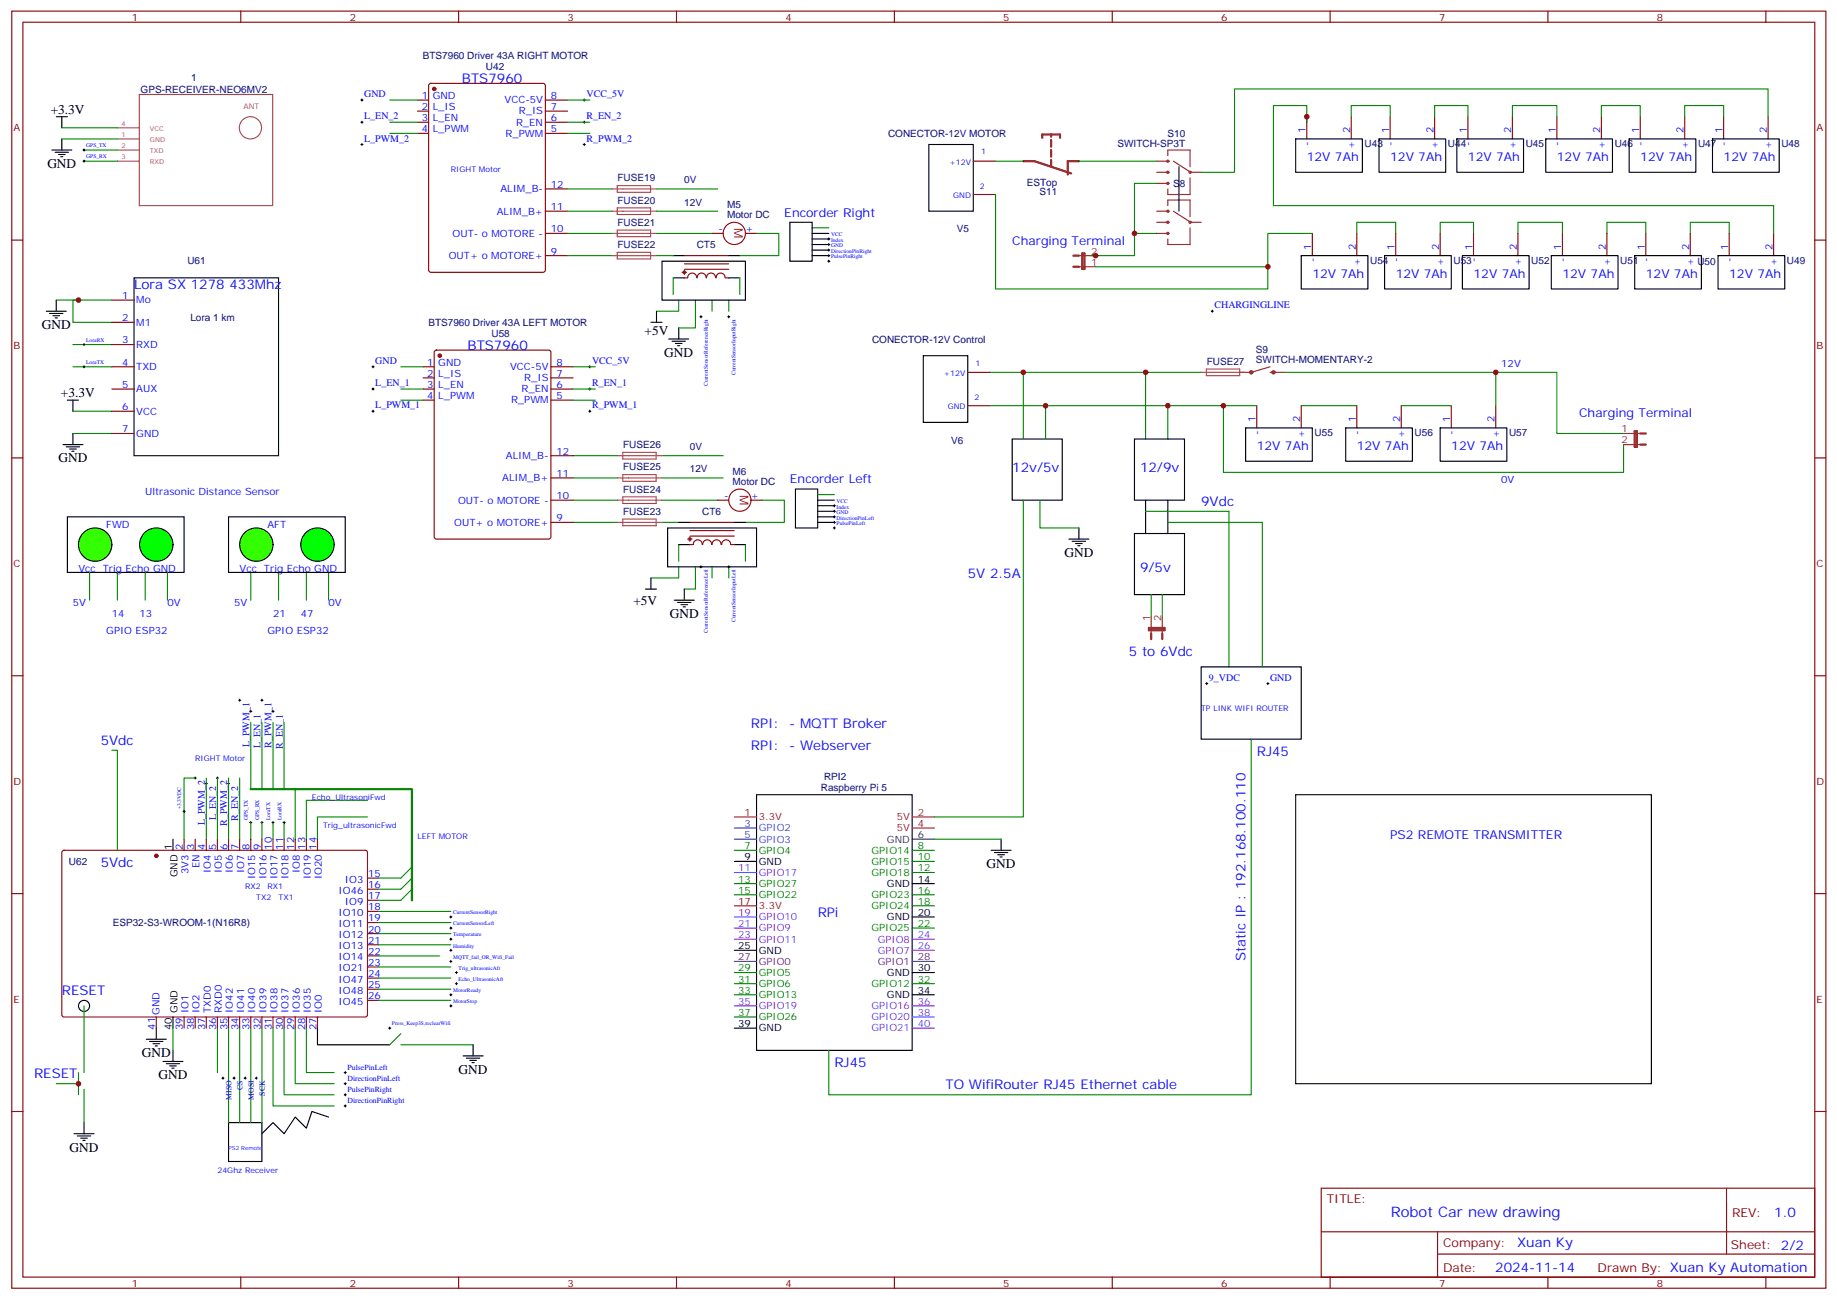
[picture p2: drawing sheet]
<svg xmlns="http://www.w3.org/2000/svg" width="583mm" height="413mm" viewBox="0 0 583 413" stroke-linecap="round" stroke-linejoin="round" font-family="sans-serif">
<g fill="none" stroke="#870000" stroke-width=".35">
<path d="M3.7 3.5h575.8v405.4h-575.8zM7.3 7.1h568.6v398.2h-568.6zM76.4 3.5v3.6M145.6 3.5v3.6M214.7 3.5v3.6M283.8 3.5v3.6M353 3.5v3.6M422.1 3.5v3.6M491.3 3.5v3.6M560.4 3.5v3.6M132.5 31.8h3.5M132.5 35.3h3.5"/>
<path d="M132.5 38.8h3.5M136.3 26.7l.4-.2h35.7l.6 .4 .1 58.8-.5 .7h-35.9l-.6-.4-.1-58.8zM173.1 31.8h7M173.1 35.3h7M173.1 38.8h7M414.7 37v7.1M428.8 37v7.1M441.2 37v7.1M455.3 37v7.1M465.9 37v7.1M480 37v7.1M494.1 37v7.1"/>
<path d="M508.2 37v7.1M520.6 37v7.1M534.7 37v7.1M547 37v7.1M561.1 37v7.1M132.5 42.3h3.5M173.1 42.3h7M173.1 60h7M308.9 51.2h7M3.7 76.2h3.6M173.1 74.1h7M173.1 67h7"/>
<path d="M226 74.1h3.5M236.6 74.1h3.5M308.9 61.7h7M416.5 74.1v7M430.6 74.1v7M442.9 74.1v7M457.1 74.1v7M467.6 74.1v7M481.8 74.1v7M495.9 74.1v7M510 74.1v7M522.3 74.1v7"/>
<path d="M536.4 74.1v7M548.8 74.1v7M562.9 74.1v7M575.9 76.2h3.6M173.1 81.1h7M217.2 81.1h14.1M217.2 88.2h1M217.2 83.7h14M217.2 85.5h14.1M218.3 88.2a1.41 1.41 0 0 1 1.4-1.5 1.41 1.41 0 0 1 1.4 1.5M221.3 88.2a1.41 1.41 0 0 1 1.4-1.5 1.41 1.41 0 0 1 1.4 1.5M224.2 88.2a1.41 1.41 0 0 1 1.5-1.5 1.41 1.41 0 0 1 1.4 1.5"/>
<path d="M227.3 88.2a1.41 1.41 0 0 1 1.4-1.5 1.41 1.41 0 0 1 1.4 1.5M230.2 88.2h1.1M134.3 116.4h3.5M134.3 119.9h3.5M138 111.3l.5-.2h35.6l.7 .5v58.8l-.4 .6-35.9 .1-.6-.5-.1-58.8zM174.8 116.4h7.1M174.8 119.9h7.1M307.1 118.2h7.1M134.3 123.5h3.5M134.3 127h3.5M174.8 123.5h7.1M174.8 127h7.1"/>
<path d="M307.1 128.8h7.1M398.9 128.8v7M413 128.8v7M430.6 128.8v7M444.7 128.8v7M460.6 128.8v7M474.7 128.8v7M3.7 145.3h3.6M174.8 158.8h7.1M174.8 151.7h7.1M174.8 144.6h7.1M227.8 158.8h3.5"/>
<path d="M238.3 158.8h3.6M575.9 145.3h3.6M174.8 165.8h7.1M218.9 165.8h14.1M218.9 172.9h1.1M219 168.4h14M219 170.1h14M220 172.8a1.41 1.41 0 0 1 1.4-1.5 1.41 1.41 0 0 1 1.4 1.5M223 172.8a1.41 1.41 0 0 1 1.4-1.5 1.41 1.41 0 0 1 1.4 1.5M226 172.8a1.41 1.41 0 0 1 1.4-1.5 1.41 1.41 0 0 1 1.4 1.5M229.1 172.8a1.41 1.41 0 0 1 1.4-1.5 1.41 1.41 0 0 1 1.4 1.5M232 172.9h1"/>
<path d="M3.7 214.5h3.6M575.9 214.5h3.6M3.7 283.6h3.6M575.9 283.6h3.6M3.7 352.8h3.6M575.9 352.8h3.6M419.3 377.1h156.6v28.2h-156.6zM547.9 377.1v20.9M419.3 391h156.5M456.2 398h119.6M456.2 391v14.1M76.4 405.3v3.6"/>
<path d="M145.6 405.3v3.6M214.7 405.3v3.6M283.8 405.3v3.6M353 405.3v3.6M422.1 405.3v3.6M491.3 405.3v3.6M560.4 405.3v3.6"/>
</g>
<g fill="none" stroke="#008700" stroke-width=".35">
<path d="M123.7 31.8h8.8M123.7 38.8h8.8M180.1 31.8h7.1M180.1 38.8h7.1M414.7 38.8v-5.3h-10.6v31.8h158.8v8.8M428.8 37v-3.5h12.4v3.5M455.3 37v-3.5h10.6v3.5M480 37v-3.5h14.1v3.5M508.2 37v-3.5h12.4v3.5M534.7 37v-3.5h12.3v3.5M123.7 42.3h8.8M180.1 60h14.1"/>
<path d="M180.1 42.3h7.1M208.4 60h19.4M180.1 74.1h14.1M180.1 67h14.1M208.4 74.1h17.6M208.4 67h19.4M240.1 74.1h7.1v7h-12.4M257.7 72.3h5.3M360 74.1h7.1M430.6 74.1v-3.5h12.3v3.5M457.1 74.1v-3.5h10.5v3.5M481.8 74.1v-3.5h14.1v3.5"/>
<path d="M510 74.1v-3.5h12.3v3.5M536.4 74.1v-3.5h12.4v3.5M180.1 81.1h14.1M208.4 81.1h5.2M213.6 88.2v5.3M215.4 95.2v3.6h-7M220.7 95.2v8.9h-5.3M226 95.2v3.6M231.3 95.2v3.6M234.8 88.2v5.3M127.2 116.4h7.1M181.9 116.4h7"/>
<path d="M407.7 118.2h67v10.6M127.2 123.5h7.1M127.2 127h7.1M181.9 123.5h7M181.9 127h7M314.2 128.8h84.7M413 128.8h17.6M444.7 128.8h15.9M181.9 151.7h14.1M181.9 144.6h14.1M181.9 158.8h14.1M210.1 151.7h19.4"/>
<path d="M210.1 144.6h19.4M210.1 158.8h17.7M241.9 158.8h7v7h-12.3M181.9 165.8h14.1M210.1 165.8h5.3M215.4 179.9v3.5h-8.8M215.4 172.9v5.3M220.7 179.9v7.1h-3.5M226 179.9v3.5M231.3 179.9v3.5M236.6 172.9v5.3M390 162.3v49.4"/>
<path d="M65.5 246.9v19.4M69 246.9v19.4M72.5 246.9v19.4M76.1 246.9v19.4"/>
</g>
<g fill="none" stroke="#000" stroke-width=".35">
<path d="M294.8 45.9h14.1v21.1h-14.1zM374.2 52.9v14.1M411.2 44.1h21.2v10.6h-21.2zM437.7 44.1h21.1v10.6h-21.1zM462.4 44.1h21.1v10.6h-21.1zM490.6 44.1h21.1v10.6h-21.1zM517 44.1h21.2v10.6h-21.2zM543.5 44.1h21.2v10.6h-21.2zM250.7 70.6h7v12.3h-7zM257.7 79.4h5.3M257.7 77.6h5.3M257.7 75.8h5.3"/>
<path d="M257.7 74.1h5.3M210.1 82.9h26.5v12.3h-26.5zM213.6 81.1h3.6M213.6 88.2h3.6M231.3 81.1h3.5M231.3 88.2h3.5M257.7 81.1h5.3M413 81.1h21.1v10.6h-21.1zM439.4 81.1h21.2v10.6h-21.2zM464.1 81.1h21.2v10.6h-21.2zM492.3 81.1h21.2v10.6h-21.2zM518.8 81.1h21.2v10.6h-21.2z"/>
<path d="M545.3 81.1h21.1v10.6h-21.1zM293 112.9h14.1v21.2h-14.1zM395.3 135.8h21.2v10.6h-21.2zM427.1 135.8h21.1v10.6h-21.1zM457.1 135.8h21.1v10.6h-21.1zM211.9 167.6h28.2v12.3h-28.2zM215.4 172.9h3.5M215.4 165.8h3.5M233 172.9h3.6M233 165.8h3.6M72.5 356.3h10.6v12.4h-10.6zM104.3 354.5l-5.3-1.7-1.8 5.3-3.5-3.6-3.5 5.3-3.6-3.5-3.5 3.5"/>
</g>
<g fill="none" stroke="#8c2424" stroke-width=".35">
<path d="M367.1 51.2h3.5M367.1 54.7h3.5M367.1 58.2h3.5M370.6 49.4v-1.8h7.1v5.3M372.4 51.2l4.9 3.1M377.7 56.4v5.3h-7.1v-1.7M377.7 54.7h3.5M367.1 67h3.5M367.1 70.6h3.5M367.1 74.1h3.5M370.6 65.3v-1.8h7.1v5.3M372.4 67l4.9 3.2"/>
<path d="M377.7 72.3v5.3h-7.1v-1.8M377.7 70.6h3.5M403.1 116.4l-6 1.8h-3.5M403.1 118.2h4.6"/>
<circle cx="370.6" cy="58.2" r=".35"/>
<circle cx="370.6" cy="54.7" r=".35"/>
<circle cx="370.6" cy="51.2" r=".35"/>
<circle cx="377.7" cy="54.7" r=".35"/>
<circle cx="370.6" cy="67" r=".35"/>
<circle cx="370.6" cy="74.1" r=".35"/>
<circle cx="370.6" cy="70.6" r=".35"/>
<circle cx="377.7" cy="70.6" r=".35"/>
</g>
<g fill="none" stroke="#000" stroke-width=".32">
<path d="M114.5 38.8h.7M114.5 31.8h.7M114.9 31.4v.7M114.9 38.5v.7M185.1 38.8h.7M185.1 31.8h.7M185.4 31.4v.7M185.4 38.5v.7M114.5 45.9h.7M114.9 45.5v.7M185.1 45.9h.7M185.4 45.5v.7"/>
<path d="M384.4 98.8h.7M384.7 98.4v.7M118 116.4h.7M118.4 116.1v.7M186.8 116.4h.7M187.2 116.1v.7M118 130.5h.7M118 123.5h.7M118.4 123.1v.7M118.4 130.2v.7M186.8 130.5h.7M186.8 123.5h.7"/>
<path d="M187.2 123.1v.7M187.2 130.2v.7M382.6 217h.7M383 216.6v.7M402 217h.7M402.4 216.6v.7M75.7 222.2h.7M76.1 221.9v.7M79.2 225.8h.7M79.6 225.4v.7M82.8 222.2h.7M83.1 221.9v.7"/>
<path d="M86.3 225.8h.7M86.6 225.4v.7M61.6 246.9h.7M61.9 246.6v.7M65.1 248.7h.7M65.5 248.4v.7M68.7 246.9h.7M69 246.6v.7M72.2 248.7h.7M72.5 248.4v.7"/>
</g>
<g fill="none" stroke="#a10000" stroke-width=".35">
<circle cx="233" cy="74.1" r="3.5"/>
<circle cx="234.8" cy="158.7" r="3.5"/>
</g>
<g fill="#870000" stroke="#870000" stroke-width=".35">
<circle cx="137.8" cy="28.2" r=".53"/>
<circle cx="139.6" cy="112.9" r=".53"/>
</g>
<g fill="none" stroke="#a64a4a" stroke-width=".35">
<path d="M194.2 60h10.5M195.9 58.9h10.6v2.1h-10.6zM204.9 60h3.5M194.2 67h10.5M194.2 74.1h10.5M195.9 66h10.6v2.1h-10.6zM195.9 73h10.6v2.1h-10.6zM204.9 67h3.5M204.9 74.1h3.5M194.2 81.1h10.5M195.9 80.1h10.6v2.1h-10.6zM204.9 81.1h3.5"/>
<path d="M196 158.8h10.5M196 151.7h10.5M196 144.6h10.5M197.7 143.6h10.5v2.1h-10.5zM197.7 150.6h10.5v2.2h-10.5zM197.7 157.7h10.5v2.1h-10.5zM206.6 158.8h3.5M206.6 151.7h3.5M206.6 144.6h3.5M196 165.8h10.5M197.7 164.7h10.5v2.2h-10.5zM206.6 165.8h3.5"/>
</g>
<path d="M216.5 86.4h1.4M216.8 86.1l.7 .7M217.2 85.7v1.4M217.5 86.1l-.7 .7M218.2 171.1h1.4M218.6 170.7l.7 .8M218.9 170.4v1.4M219.3 170.7l-.7 .8" fill="none" stroke="#600" stroke-width=".35"/>
<g fill="none" stroke="#8c2424" stroke-width=".71">
<path d="M324.8 51.2h3.5l11.6 3.8M330.8 43.7v-1h5.6v1M333.6 42.7v.7M333.6 44.5v2.1M333.6 47.6v2.1M333.6 50.8v2.1M342.4 51.2h-3.5v4.2"/>
<circle cx="397.1" cy="118.2" r=".35"/>
<circle cx="404.1" cy="118.2" r=".35"/>
</g>
<g fill="#8c2424">
<circle cx="342.4" cy="51.2" r=".18"/>
<circle cx="324.8" cy="51.2" r=".18"/>
</g>
<path d="M342.4 84.7h5.3M342.4 81.1h5.3M365.3 195.8v5.3M368.9 195.8v5.3" fill="none" stroke="#8c2424" stroke-width=".35"/>
<path d="M340.6 84.7h1.8M340.6 81.1h1.8M343.5 80.4h.7v5h-.7zM364.6 199.3h5v.7h-5zM365.3 201.1v1.7M368.9 201.1v1.7" fill="none" stroke="#8c2424" stroke-width=".71"/>
<g fill="none" stroke="#008700" stroke-width=".35">
<path d="M561.1 37v-8.8h-169.3v26.5h-10.6M19.6 44.1h17.7M19.6 40.6h17.7M26.7 51.2h10.6M26.7 47.6h10.6M315.9 51.2h8.9M342.4 51.2h24.7M367.1 58.2h-7.1v22.9h-14.1M315.9 61.7v30h86.5v-7M416.5 74.1h-14.1v10.6h-54.7M17.9 95.2h17.6M24.9 95.2h-1.8v7.1h12.4"/>
<path d="M23.1 116.4h12.4M23.1 109.4h12.4M314.2 118.2h67M324.8 118.2v21.1M363.6 118.2v21.1M23.1 137.6h12.4M23.1 130.5h12.4M331.8 128.8v10.5M370.6 128.8v10.5M259.5 157h5.3M324.8 158.8v100.5h-28.3M330.1 158.8v8.8h12.3"/>
<path d="M363.6 162.3h26.4M370.6 165.8h30v45.9M365.3 188.7v7.1M368.9 188.7v7.1M35.5 238.1h1.8v31.8M79.6 229.3v21.2M83.1 229.3v21.2M86.6 229.3v21.2M90.2 229.3v21.2M397.1 234.6v112.9h-134.1v-14.1M61.9 246.9h-3.5v19.4M93.7 250.5v15.8"/>
<path d="M116.6 254h-19.4v12.3M116.6 259.3h-15.8v7M79.6 261.1v5.2M83.1 261.1v5.2M86.6 261.1v5.2M90.2 261.1v5.2M130.7 275.2l-3.5 3.5h-7M130.7 278.7l-3.5 3.5h-7M296.5 266.3h21.2M120.2 289.3h22.9M120.2 292.8h22.9M120.2 299.9h22.9"/>
<path d="M120.2 296.3h22.9M130.7 282.2l-3.5 3.5h-7M26.7 319.3v21.1M120.2 306.9h22.9M120.2 310.4h22.9M120.2 314h22.9M120.2 317.5h22.9M120.2 303.4h19.4M54.9 326.3v7.1M69 326.3v14.1M72.5 326.3v30M76.1 326.3v30"/>
<path d="M79.6 326.3v30M83.1 326.3v30M86.6 326.3v24.7h19.4M90.2 326.3v21.2h15.8M93.7 326.3v17.7h12.3M97.2 326.3v14.1h8.8M127.2 328.1l-3.5 3.5M127.2 331.6h22.9M17.9 344h7M24.9 340.4v7.1M26.7 345.7v10.6"/>
</g>
<path d="M44.2 30h42.3v35.3h-42.3zM37.3 51.2h6.9M37.3 47.6h6.9M37.3 44.1h6.9M37.3 40.6h6.9M83 40.6a3.5 3.5 0 0 0-5-3.2 3.5 3.5 0 0 0-.7 5.9 3.5 3.5 0 0 0 5.6-1.9l.1-.7M381.2 118.2h10.5M382.9 117.1h10.5v2.1h-10.5zM391.9 118.2h3.4" fill="none" stroke="#a64a4a" stroke-width=".35"/>
<g fill="none" stroke="#000" stroke-width=".35">
<path d="M17.9 37h3.5M19.6 37v3.6M16.4 47.6h6.4M17.5 48.3h4.2M18.6 49h2.1M19.3 49.7h.7M19.6 44.1v3.5M14.7 98.8h6.3M15.7 99.5h4.3M17.9 95.2v3.6M42.5 88.2h45.9v56.4h-45.9zM208.4 98.8v3.5"/>
<path d="M16.8 100.2h2.1M17.5 100.9h.7M206.6 102.3h3.5M212.2 107.6h6.4M213.3 108.3h4.2M214.3 109h2.2M215.1 109.7h.7M215.4 104.1v3.5M21.4 127h3.5M23.1 127v3.5M23.1 137.6v3.5M321.2 139.3h15.9v19.5h-15.9z"/>
<path d="M360 139.3h15.9v19.5h-15.9zM20 141.1h6.3M21 141.8h4.3M22.1 142.5h2.1M22.8 143.2h.7M252.4 155.2h7.1v12.4h-7.1zM259.5 158.8h5.3M363.6 158.8v10.5M370.6 158.8v10.5M21.4 164h37v17.7h-37zM259.5 160.5h5.3M259.5 162.3h5.3"/>
<path d="M259.5 164h5.3M259.5 165.8h5.3M339.2 171.1h6.4M340.3 171.8h4.2M341.3 172.5h2.2M342.1 173.2h.7M342.4 167.6v3.5M360 169.3h15.9v19.4h-15.9zM204.8 187h3.6M206.6 183.4v3.6M214 190.5h6.3M215.1 191.2h4.2"/>
<path d="M216.1 191.9h2.1M216.8 192.6h.7M217.2 187v3.5M381.2 211.7h31.8v22.9h-31.8zM240.1 252.2h49.4v81.2h-49.4zM411.2 252.2h112.9v91.8h-112.9zM54.9 266.3v3.6M233 273.4h7.1M314.5 269.9h6.4M315.6 270.6h4.2M316.7 271.3h2.1M317.4 272h.7"/>
<path d="M317.7 266.3v3.6M289.5 280.5h7M289.5 291h7M233 301.6h7.1M289.5 308.7h7M289.5 315.7h7M46.4 329.8h6.4M47.5 330.6h4.2M48.5 331.3h2.2M49.2 332h.8M49.6 326.3v3.5M51.7 336.9h6.4"/>
<path d="M52.8 337.6h4.2M53.8 338.3h2.2M54.5 339h.7M54.9 322.8v3.5M54.9 333.4v3.5M100.8 326.3v5.3h22.9M147 335.1h6.3M148 335.8h4.3M149.1 336.5h2.1M149.8 337.3h.7M150.1 331.6v3.5M233 326.3h7.1"/>
<path d="M23.5 359.8h6.3M26.7 356.3v3.5M24.6 360.5h4.2M25.6 361.2h2.1M26.3 361.9h.7"/>
<circle cx="26.7" cy="319.3" r="1.76"/>
</g>
<path d="M233 259.3h7.1M289.5 259.3h7M289.5 262.8h7M233 287.5h7.1" fill="none" stroke="#f00" stroke-width=".35"/>
<path d="M233 262.8h7.1M233 266.3h7.1" fill="none" stroke="#06c" stroke-width=".35"/>
<path d="M289.5 266.3h7" fill="none" stroke="#333" stroke-width=".35"/>
<g fill="none" stroke="#060" stroke-width=".35">
<path d="M233 269.9h7.1M289.5 269.9h7M289.5 273.4h7M289.5 276.9h7M233 280.5h7.1M233 284h7.1M289.5 284h7M289.5 287.5h7M289.5 294.6h7M233 308.7h7.1M233 312.2h7.1M233 315.7h7.1"/>
<path d="M289.5 312.2h7M233 322.8h7.1"/>
</g>
<path d="M233 276.9h7.1M233 291h7.1M233 294.6h7.1M233 298.1h7.1M289.5 298.1h7M233 319.3h7.1M289.5 301.6h7M289.5 319.3h7M289.5 322.8h7M289.5 326.3h7" fill="none" stroke="#90f" stroke-width=".35"/>
<path d="M233 305.2h7.1M289.5 305.2h7" fill="none" stroke="#609" stroke-width=".35"/>
<g fill="none" stroke="#870000" stroke-width=".35">
<path d="M35.5 95.2h7M35.5 102.3h7M35.5 109.4h7M35.5 116.4h7M35.5 123.5h7M35.5 130.5h7M35.5 137.6h7M19.8 270.1l.5-.2h95.9l.4 .7v51.8l-.7 .4-95.9-.1-.4-.6v-51.5zM58.4 266.3v3.6M61.9 266.3v3.6M65.5 266.3v3.6M69 266.3v3.6"/>
<path d="M72.5 266.3v3.6M76.1 266.3v3.6M79.6 266.3v3.6M83.1 266.3v3.6M86.6 266.3v3.6M90.2 266.3v3.6M93.7 266.3v3.6M97.2 266.3v3.6M100.8 266.3v3.6M116.6 278.7h3.6M116.6 282.2h3.6M116.6 285.7h3.6"/>
<path d="M116.6 289.3h3.6M116.6 292.8h3.6M116.6 296.3h3.6M116.6 299.9h3.6M116.6 303.4h3.6M116.6 306.9h3.6M116.6 310.4h3.6M116.6 314h3.6M116.6 317.5h3.6M49.6 322.8v3.5M58.4 322.8v3.5M61.9 322.8v3.5"/>
<path d="M65.5 322.8v3.5M69 322.8v3.5M72.5 322.8v3.5M76.1 322.8v3.5M79.6 322.8v3.5M83.1 322.8v3.5M86.6 322.8v3.5M90.2 322.8v3.5M93.7 322.8v3.5M97.2 322.8v3.5M100.8 322.8v3.5"/>
</g>
<circle cx="49.6" cy="271.6" r=".53" fill="#870000" stroke="#870000" stroke-width=".35"/>
<path d="M79.6 250.5h51.1v35.2" fill="none" stroke="#008700" stroke-width=".71"/>
<g fill="none" stroke="#000" stroke-width=".32">
<path d="M26.3 47.6h.7M26.3 51.2h.7M26.7 47.3v.7M26.7 50.8v.7M262.7 79.4h.7M262.7 77.6h.7M262.7 75.8h.7M263 75.5v.7M263 77.3v.7M263 79v.7M262.7 82.9h.7M262.7 81.1h.7"/>
<path d="M263 80.8v.7M263 82.6v.7M26.3 116.4h.7M26.3 109.4h.7M26.7 109v.7M26.7 116.1v.7M222.1 100.5h.7M222.5 100.2v.7M230.9 100.5h.7M231.3 100.2v.7M222.1 179.9h.7M222.5 179.6v.7"/>
<path d="M230.9 179.9h.7M231.3 179.6v.7M264.4 160.5h.7M264.4 162.3h.7M264.4 164h.7M264.4 165.8h.7M264.4 167.6h.7M264.8 160.2v.7M264.8 161.9v.7M264.8 163.7v.7M264.8 165.5v.7M264.8 167.2v.7"/>
<path d="M58.1 257.5h.7M58.4 257.2v.7M79.2 261.1h.7M79.6 260.7v.7M82.8 261.1h.7M83.1 260.7v.7M86.3 261.1h.7M86.6 260.7v.7M89.8 261.1h.7M90.2 260.7v.7M142.7 294.6h.7M142.7 291h.7"/>
<path d="M142.7 298.1h.7M143.1 290.7v.7M143.1 294.2v.7M143.1 297.7v.7M142.7 315.7h.7M142.7 319.3h.7M142.7 305.2h.7M142.7 301.6h.7M143.1 301.3v.7M143.1 304.8v.7M143.1 315.4v.7M143.1 318.9v.7"/>
<path d="M144.5 312.2h.7M144.5 308.7h.7M144.9 308.3v.7M144.9 311.9v.7M123.3 326.3h.7M123.7 326v.7M70.4 342.2h.7M70.8 341.8v.7M73.9 342.2h.7M74.3 341.8v.7M77.5 342.2h.7M77.8 341.8v.7"/>
<path d="M81 342.2h.7M81.4 341.8v.7M109.2 347.5h.7M109.2 344h.7M109.2 340.4h.7M109.2 351h.7M109.6 340.1v.7M109.6 343.6v.7M109.6 347.1v.7M109.6 350.7v.7"/>
</g>
<circle cx="30.2" cy="172.9" r="5.3" fill="#3f0" stroke="#000" stroke-width=".35"/>
<circle cx="49.6" cy="172.9" r="5.3" fill="#0f0" stroke="#000" stroke-width=".35"/>
<path d="M28.4 181.7v8.8M37.3 181.7v8.8M46.1 181.7v8.8M53.1 181.7v8.8M79.6 181.7v8.8M88.4 181.7v8.8M97.2 181.7v8.8M104.3 181.7v8.8" fill="none" stroke="#008700" stroke-width=".35"/>
<circle cx="100.8" cy="172.9" r="5.3" fill="#0f0" stroke="#000" stroke-width=".35"/>
<circle cx="81.4" cy="172.9" r="5.3" fill="#3f0" stroke="#000" stroke-width=".35"/>
<path d="M72.5 164h37.1v17.7h-37.1z" fill="none" stroke="#000" stroke-width=".35"/>
<path d="M515.3 137.6h5.3M515.3 141.1h5.3" fill="none" stroke="#8c2424" stroke-width=".35"/>
<path d="M518.8 136.9h.7v4.9h-.7zM520.6 137.6h1.7M520.6 141.1h1.7" fill="none" stroke="#8c2424" stroke-width=".71"/>
<path d="M474.7 118.2h19.4v19.4h21.2M388.3 128.8v21.1h127v-8.8" fill="none" stroke="#008700" stroke-width=".35"/>
<g fill="#c00">
<circle cx="414.7" cy="37" r=".88"/>
<circle cx="363.6" cy="118.2" r=".88"/>
<circle cx="370.6" cy="128.8" r=".88"/>
<circle cx="402.4" cy="84.7" r=".88"/>
<circle cx="360" cy="74.1" r=".88"/>
<circle cx="24.9" cy="95.2" r=".88"/>
<circle cx="347.7" cy="81.1" r=".88"/>
<circle cx="24.9" cy="344" r=".88"/>
<circle cx="324.8" cy="118.2" r=".88"/>
<circle cx="331.8" cy="128.8" r=".88"/>
<circle cx="388.3" cy="128.8" r=".88"/>
<circle cx="474.7" cy="118.2" r=".88"/>
</g>
<text font-size="4.6" fill="#00f" x="441.4" y="386.1">Robot Car new drawing</text>
<g font-size="4.2" fill="#00f">
<text x="146.6" y="26.5">BTS7960</text>
<text x="42.5" y="91.7">Lora SX 1278 433Mhz</text>
<text x="148.4" y="111.1">BTS7960</text>
<text x="321.2" y="149.9">12v/5v</text>
<text x="361.8" y="149.9">12/9v</text>
<text x="381.2" y="160.5">9Vdc</text>
<text x="307.1" y="183.4">5V 2.5A</text>
<text x="361.8" y="181.7">9/5v</text>
<text x="358.3" y="208.1">5 to 6Vdc</text>
<text x="238.3" y="231.1">RPI:</text>
<text x="250.5" y="231.1">- MQTT Broker</text>
<text x="32" y="236.4">5Vdc</text>
<text x="238.3" y="238.1">RPI:</text>
<text x="250.5" y="238.1">- Webserver</text>
<text x="398.9" y="239.9">RJ45</text>
<text x="32" y="275.2">5Vdc</text>
<text x="259.5" y="291">RPi</text>
<text x="395.3" y="305.1" transform="rotate(-90 395.3 305.1)">Static IP : 192.168.100.110</text>
<text x="19.6" y="315.7">RESET</text>
<text x="264.8" y="338.7">RJ45</text>
<text x="10.8" y="342.2">RESET</text>
<text x="300.1" y="345.7">TO WifiRouter RJ45 Ethernet cable</text>
<text x="563.1" y="386.4">1.0</text>
<text x="481.5" y="395.9">Xuan Ky</text>
<text x="474.6" y="403.7">2024-11-14</text>
</g>
<g font-size="4.2">
<text x="16.1" y="36.3">+3.3V</text>
<text x="15" y="53.3">GND</text>
<text x="13.3" y="104.4">GND</text>
<text x="204.6" y="106.3">+5V</text>
<text x="210.8" y="113.2">GND</text>
<text x="19.3" y="125.9">+3.3V</text>
<text x="18.6" y="146.8">GND</text>
<text x="337.8" y="176.7">GND</text>
<text x="201" y="191.9">+5V</text>
<text x="212.6" y="196.1">GND</text>
<text x="313.1" y="275.5">GND</text>
<text x="45" y="335.5">GND</text>
<text x="145.6" y="340.8">GND</text>
<text x="50.3" y="342.5">GND</text>
<text x="22.1" y="365.5">GND</text>
</g>
<g font-size="3.9" fill="#00f">
<text x="414.7" y="51.2">12V 7Ah</text>
<text x="441.2" y="51.2">12V 7Ah</text>
<text x="465.9" y="51.2">12V 7Ah</text>
<text x="494.1" y="51.2">12V 7Ah</text>
<text x="520.6" y="51.2">12V 7Ah</text>
<text x="547" y="51.2">12V 7Ah</text>
<text x="248.9" y="68.8">Encorder Right</text>
<text x="321.2" y="77.6">Charging Terminal</text>
<text x="416.5" y="88.2">12V 7Ah</text>
<text x="442.9" y="88.2">12V 7Ah</text>
<text x="467.6" y="88.2">12V 7Ah</text>
<text x="495.9" y="88.2">12V 7Ah</text>
<text x="522.3" y="88.2">12V 7Ah</text>
<text x="548.8" y="88.2">12V 7Ah</text>
<text x="501.2" y="132.3">Charging Terminal</text>
<text x="398.9" y="142.9">12V 7Ah</text>
<text x="430.6" y="142.9">12V 7Ah</text>
<text x="460.6" y="142.9">12V 7Ah</text>
<text x="250.7" y="153.5">Encorder Left</text>
<text x="441.2" y="266.3">PS2 REMOTE TRANSMITTER</text>
</g>
<g font-size="3.9" fill="#a00000">
<text x="233" y="72.3" transform="rotate(90 233 72.3)">M</text>
<text x="234.8" y="157" transform="rotate(90 234.8 157)">M</text>
</g>
<g font-size="3.9" fill="#800">
<text x="421.1" y="381.7">TITLE:</text>
<text x="549.7" y="386.4">REV:</text>
<text x="458" y="395.9">Company:</text>
<text x="549.4" y="396.5">Sheet: 2/2</text>
<text x="458" y="403.6">Date:</text>
<text x="507" y="403.7">Drawn By: Xuan Ky Automation</text>
</g>
<g font-size="3.2" fill="#800">
<text x="41.8" y="6.5">1</text>
<text x="111" y="6.5">2</text>
<text x="180.1" y="6.5">3</text>
<text x="249.3" y="6.5">4</text>
<text x="318.4" y="6.5">5</text>
<text x="387.6" y="6.5">6</text>
<text x="456.7" y="6.5">7</text>
<text x="525.9" y="6.5">8</text>
<text x="4.3" y="41.6">A</text>
<text x="576.5" y="41.6">A</text>
<text x="4.3" y="110.8">B</text>
<text x="576.5" y="110.8">B</text>
<text x="4.3" y="179.9">C</text>
<text x="576.5" y="179.9">C</text>
<text x="4.3" y="249.1">D</text>
<text x="576.5" y="249.1">D</text>
<text x="4.3" y="318.2">E</text>
<text x="576.5" y="318.2">E</text>
<text x="41.8" y="408.3">1</text>
<text x="111" y="408.3">2</text>
<text x="180.1" y="408.3">3</text>
<text x="249.3" y="408.3">4</text>
<text x="318.4" y="408.3">5</text>
<text x="387.6" y="408.3">6</text>
<text x="456.7" y="408.3">7</text>
<text x="525.9" y="408.3">8</text>
</g>
<g font-size="3.2" fill="#000080">
<text x="134.2" y="18.8">BTS7960 Driver 43A RIGHT MOTOR</text>
<text x="154.2" y="22.3">U42</text>
<text x="44.6" y="29.4">GPS-RECEIVER-NEO6MV2</text>
<text x="60.6" y="25.7">1</text>
<text x="281.8" y="43.6">CONECTOR-12V MOTOR</text>
<text x="354.6" y="46.6">SWITCH-SP3T</text>
<text x="370.5" y="43.5">S10</text>
<text x="433.1" y="46.8">U43</text>
<text x="459.5" y="46.8">U44</text>
<text x="484.2" y="46.8">U45</text>
<text x="512.4" y="46.8">U46</text>
<text x="538.9" y="46.8">U47</text>
<text x="565.4" y="46.8">U48</text>
<text x="196" y="57.6">FUSE19</text>
<text x="217.2" y="58.2">0V</text>
<text x="325.9" y="58.9">ESTop</text>
<text x="372.3" y="59.4">S8</text>
<text x="196" y="64.7">FUSE20</text>
<text x="217.2" y="65.3">12V</text>
<text x="329.9" y="62">S11</text>
<text x="196" y="71.7">FUSE21</text>
<text x="230.7" y="69.3">Motor DC</text>
<text x="230.7" y="66.1">M5</text>
<text x="303.7" y="73.8">V5</text>
<text x="59.5" y="83.9">U61</text>
<text x="196" y="78.8">FUSE22</text>
<text x="221.1" y="78.8">CT5</text>
<text x="434.8" y="83.8">U54</text>
<text x="461.3" y="83.8">U53</text>
<text x="486" y="83.8">U52</text>
<text x="514.2" y="83.8">U51</text>
<text x="567.1" y="83.8">U49</text>
<text x="538.7" y="84.1">U50</text>
<text x="60.4" y="101.8">Lora 1 km</text>
<text x="135.9" y="103.5">BTS7960 Driver 43A LEFT MOTOR</text>
<text x="156" y="107">U58</text>
<text x="276.8" y="108.9">CONECTOR-12V Control</text>
<text x="398.6" y="112.2">S9</text>
<text x="383" y="115.8">FUSE27</text>
<text x="398.6" y="115.4">SWITCH-MOMENTARY-2</text>
<text x="197.7" y="142.2">FUSE26</text>
<text x="218.9" y="142.9">0V</text>
<text x="301.9" y="140.8">V6</text>
<text x="417.2" y="138.5">U55</text>
<text x="448.9" y="138.5">U56</text>
<text x="478.9" y="138.5">U57</text>
<text x="197.7" y="149.3">FUSE25</text>
<text x="218.9" y="149.9">12V</text>
<text x="232.5" y="154">Motor DC</text>
<text x="232.5" y="150.7">M6</text>
<text x="197.7" y="156.4">FUSE24</text>
<text x="197.7" y="163.4">FUSE23</text>
<text x="222.9" y="163.4">CT6</text>
<text x="260.5" y="251.2">Raspberry Pi 5</text>
<text x="261.5" y="247.7">RPI2</text>
<text x="21.9" y="274.6">U62</text>
<text x="35.8" y="294">ESP32-S3-WROOM-1(N16R8)</text>
</g>
<g font-size="3.2" fill="#00f">
<text x="115.6" y="30.9">GND</text>
<text x="133.8" y="31.4">1</text>
<text x="133.8" y="34.9">2</text>
<text x="137.3" y="31.4">GND</text>
<text x="137.3" y="34.9">L_IS</text>
<text x="160.1" y="32.8">VCC-5V</text>
<text x="174.8" y="34.9">7</text>
<text x="174.8" y="31.4">8</text>
<text x="186.1" y="30.9">VCC_5V</text>
<text x="115.6" y="37.9">L_EN_2</text>
<text x="133.8" y="38.5">3</text>
<text x="133.8" y="42">4</text>
<text x="137.3" y="38.5">L_EN</text>
<text x="137.3" y="42">L_PWM</text>
<text x="163.8" y="39.9">R_EN</text>
<text x="164.6" y="36.3">R_IS</text>
<text x="174.8" y="42">5</text>
<text x="174.8" y="38.5">6</text>
<text x="186.1" y="37.9">R_EN_2</text>
<text x="115.6" y="45">L_PWM_2</text>
<text x="160.4" y="43.4">R_PWM</text>
<text x="186.1" y="45">R_PWM_2</text>
<text x="414.4" y="42.3" transform="rotate(-90 414.4 42.3)">1</text>
<text x="415.8" y="46.2" transform="rotate(-90 415.8 46.2)">-</text>
<text x="428.5" y="42.3" transform="rotate(-90 428.5 42.3)">2</text>
<text x="429.9" y="47.4" transform="rotate(-90 429.9 47.4)">+</text>
<text x="440.8" y="42.3" transform="rotate(-90 440.8 42.3)">1</text>
<text x="442.2" y="46.2" transform="rotate(-90 442.2 46.2)">-</text>
<text x="454.9" y="42.3" transform="rotate(-90 454.9 42.3)">2</text>
<text x="456.4" y="47.4" transform="rotate(-90 456.4 47.4)">+</text>
<text x="465.5" y="42.3" transform="rotate(-90 465.5 42.3)">1</text>
<text x="466.9" y="46.2" transform="rotate(-90 466.9 46.2)">-</text>
<text x="479.6" y="42.3" transform="rotate(-90 479.6 42.3)">2</text>
<text x="481" y="47.4" transform="rotate(-90 481 47.4)">+</text>
<text x="493.7" y="42.3" transform="rotate(-90 493.7 42.3)">1</text>
<text x="495.2" y="46.2" transform="rotate(-90 495.2 46.2)">-</text>
<text x="507.9" y="42.3" transform="rotate(-90 507.9 42.3)">2</text>
<text x="509.3" y="47.4" transform="rotate(-90 509.3 47.4)">+</text>
<text x="520.2" y="42.3" transform="rotate(-90 520.2 42.3)">1</text>
<text x="521.6" y="46.2" transform="rotate(-90 521.6 46.2)">-</text>
<text x="534.3" y="42.3" transform="rotate(-90 534.3 42.3)">2</text>
<text x="535.7" y="47.4" transform="rotate(-90 535.7 47.4)">+</text>
<text x="546.7" y="42.3" transform="rotate(-90 546.7 42.3)">1</text>
<text x="548.1" y="46.2" transform="rotate(-90 548.1 46.2)">-</text>
<text x="560.8" y="42.3" transform="rotate(-90 560.8 42.3)">2</text>
<text x="562.2" y="47.4" transform="rotate(-90 562.2 47.4)">+</text>
<text x="174.8" y="59.6">12</text>
<text x="158.8" y="61">ALIM_B-</text>
<text x="157.6" y="68.1">ALIM_B+</text>
<text x="174.8" y="66.7">11</text>
<text x="143.6" y="75.1">OUT- o MOTORE -</text>
<text x="174.8" y="73.7">10</text>
<text x="228.1" y="73.7">-</text>
<text x="236.6" y="73.7">+</text>
<text x="142.4" y="82.2">OUT+ o MOTORE+</text>
<text x="174.8" y="80.8">9</text>
<text x="416.1" y="79.4" transform="rotate(-90 416.1 79.4)">1</text>
<text x="417.5" y="83.3" transform="rotate(-90 417.5 83.3)">-</text>
<text x="430.2" y="79.4" transform="rotate(-90 430.2 79.4)">2</text>
<text x="442.6" y="79.4" transform="rotate(-90 442.6 79.4)">1</text>
<text x="444" y="83.3" transform="rotate(-90 444 83.3)">-</text>
<text x="456.7" y="79.4" transform="rotate(-90 456.7 79.4)">2</text>
<text x="467.3" y="79.4" transform="rotate(-90 467.3 79.4)">1</text>
<text x="468.7" y="83.3" transform="rotate(-90 468.7 83.3)">-</text>
<text x="481.4" y="79.4" transform="rotate(-90 481.4 79.4)">2</text>
<text x="495.5" y="79.4" transform="rotate(-90 495.5 79.4)">1</text>
<text x="496.9" y="83.3" transform="rotate(-90 496.9 83.3)">-</text>
<text x="509.6" y="79.4" transform="rotate(-90 509.6 79.4)">2</text>
<text x="522" y="79.4" transform="rotate(-90 522 79.4)">1</text>
<text x="523.4" y="83.3" transform="rotate(-90 523.4 83.3)">-</text>
<text x="536.1" y="79.4" transform="rotate(-90 536.1 79.4)">2</text>
<text x="548.4" y="79.4" transform="rotate(-90 548.4 79.4)">1</text>
<text x="549.8" y="83.3" transform="rotate(-90 549.8 83.3)">-</text>
<text x="562.5" y="79.4" transform="rotate(-90 562.5 79.4)">2</text>
<text x="431.7" y="84.4" transform="rotate(-90 431.7 84.4)">+</text>
<text x="458.1" y="84.4" transform="rotate(-90 458.1 84.4)">+</text>
<text x="482.8" y="84.4" transform="rotate(-90 482.8 84.4)">+</text>
<text x="511" y="84.4" transform="rotate(-90 511 84.4)">+</text>
<text x="537.5" y="84.4" transform="rotate(-90 537.5 84.4)">+</text>
<text x="564" y="84.4" transform="rotate(-90 564 84.4)">+</text>
<text x="38.8" y="94.9">1</text>
<text x="38.8" y="102">2</text>
<text x="43.3" y="96.3">Mo</text>
<text x="385.4" y="97.9">CHARGINGLINE</text>
<text x="43.3" y="103.4">M1</text>
<text x="38.8" y="109">3</text>
<text x="43.3" y="110.4">RXD</text>
<text x="38.8" y="116.1">4</text>
<text x="43.3" y="117.5">TXD</text>
<text x="119.1" y="115.5">GND</text>
<text x="135.6" y="116.1">1</text>
<text x="135.6" y="119.6">2</text>
<text x="139.1" y="116.1">GND</text>
<text x="139.1" y="119.6">L_IS</text>
<text x="161.9" y="117.5">VCC-5V</text>
<text x="176.6" y="119.6">7</text>
<text x="176.6" y="116.1">8</text>
<text x="187.9" y="115.5">VCC_5V</text>
<text x="476.5" y="116.4">12V</text>
<text x="38.8" y="123.1">5</text>
<text x="43.3" y="124.5">AUX</text>
<text x="119.1" y="122.6">L_EN_1</text>
<text x="135.6" y="123.1">3</text>
<text x="139.1" y="123.1">L_EN</text>
<text x="165.5" y="124.5">R_EN</text>
<text x="166.4" y="121">R_IS</text>
<text x="176.6" y="123.1">6</text>
<text x="187.9" y="122.6">R_EN_1</text>
<text x="38.8" y="130.2">6</text>
<text x="43.3" y="131.6">VCC</text>
<text x="119.1" y="129.6">L_PWM_1</text>
<text x="135.6" y="126.6">4</text>
<text x="139.1" y="126.6">L_PWM</text>
<text x="162.2" y="128.1">R_PWM</text>
<text x="176.6" y="126.6">5</text>
<text x="187.9" y="129.6">R_PWM_1</text>
<text x="38.8" y="137.2">7</text>
<text x="398.5" y="134.1" transform="rotate(-90 398.5 134.1)">1</text>
<text x="399.9" y="138" transform="rotate(-90 399.9 138)">-</text>
<text x="412.6" y="134.1" transform="rotate(-90 412.6 134.1)">2</text>
<text x="430.2" y="134.1" transform="rotate(-90 430.2 134.1)">1</text>
<text x="431.7" y="138" transform="rotate(-90 431.7 138)">-</text>
<text x="444.4" y="134.1" transform="rotate(-90 444.4 134.1)">2</text>
<text x="460.2" y="134.1" transform="rotate(-90 460.2 134.1)">1</text>
<text x="461.6" y="138" transform="rotate(-90 461.6 138)">-</text>
<text x="474.3" y="134.1" transform="rotate(-90 474.3 134.1)">2</text>
<text x="43.3" y="138.6">GND</text>
<text x="414" y="139.1" transform="rotate(-90 414 139.1)">+</text>
<text x="445.8" y="139.1" transform="rotate(-90 445.8 139.1)">+</text>
<text x="475.8" y="139.1" transform="rotate(-90 475.8 139.1)">+</text>
<text x="160.6" y="145.7">ALIM_B-</text>
<text x="176.6" y="144.3">12</text>
<text x="159.4" y="152.8">ALIM_B+</text>
<text x="176.6" y="151.3">11</text>
<text x="476.5" y="153.5">0V</text>
<text x="46.1" y="157">Ultrasonic Distance Sensor</text>
<text x="145.4" y="159.8">OUT- o MOTORE -</text>
<text x="176.6" y="158.4">10</text>
<text x="229.8" y="158.4">-</text>
<text x="238.3" y="158.4">+</text>
<text x="33.7" y="167.6">FWD</text>
<text x="84.9" y="167.6">AFT</text>
<text x="144.2" y="166.9">OUT+ o MOTORE+</text>
<text x="176.6" y="165.5">9</text>
<text x="24.9" y="181.7">Vcc</text>
<text x="32.6" y="181.7">Trig Echo GND</text>
<text x="76.1" y="181.7">Vcc</text>
<text x="83.8" y="181.7">Trig Echo GND</text>
<text x="23.1" y="192.3">5V</text>
<text x="35.5" y="195.8">14</text>
<text x="44.3" y="195.8">13</text>
<text x="53.1" y="192.3">0V</text>
<text x="74.3" y="192.3">5V</text>
<text x="86.6" y="195.8">21</text>
<text x="95.5" y="195.8">47</text>
<text x="104.3" y="192.3">0V</text>
<text x="33.7" y="201.1">GPIO ESP32</text>
<text x="84.9" y="201.1">GPIO ESP32</text>
<text x="383.7" y="216.1">9_VDC</text>
<text x="403.1" y="216.1">GND</text>
<text x="79.1" y="237.2" transform="rotate(-90 79.1 237.2)">L_PWM_1</text>
<text x="82.7" y="237.4" transform="rotate(-90 82.7 237.4)">L_EN_1</text>
<text x="86.2" y="237.4" transform="rotate(-90 86.2 237.4)">R_PWM_1</text>
<text x="89.7" y="237.6" transform="rotate(-90 89.7 237.6)">R_EN_1</text>
<text x="65" y="261.9" transform="rotate(-90 65 261.9)">L_PWM_2</text>
<text x="68.6" y="260.4" transform="rotate(-90 68.6 260.4)">L_EN_2</text>
<text x="72.1" y="262.1" transform="rotate(-90 72.1 262.1)">R_PWM_2</text>
<text x="75.6" y="260.5" transform="rotate(-90 75.6 260.5)">R_EN_2</text>
<text x="58.1" y="269.7" transform="rotate(-90 58.1 269.7)">2</text>
<text x="61.6" y="269.7" transform="rotate(-90 61.6 269.7)">3</text>
<text x="65.1" y="269.7" transform="rotate(-90 65.1 269.7)">4</text>
<text x="68.7" y="269.7" transform="rotate(-90 68.7 269.7)">5</text>
<text x="72.2" y="269.7" transform="rotate(-90 72.2 269.7)">6</text>
<text x="75.7" y="269.7" transform="rotate(-90 75.7 269.7)">7</text>
<text x="79.2" y="269.7" transform="rotate(-90 79.2 269.7)">8</text>
<text x="82.8" y="269.7" transform="rotate(-90 82.8 269.7)">9</text>
<text x="86.3" y="269.7" transform="rotate(-90 86.3 269.7)">10</text>
<text x="89.8" y="269.7" transform="rotate(-90 89.8 269.7)">11</text>
<text x="93.3" y="269.7" transform="rotate(-90 93.3 269.7)">12</text>
<text x="96.9" y="269.7" transform="rotate(-90 96.9 269.7)">13</text>
<text x="100.4" y="269.7" transform="rotate(-90 100.4 269.7)">14</text>
<text x="63.4" y="275.6" transform="rotate(-90 63.4 275.6)">EN</text>
<text x="59.8" y="277.4" transform="rotate(-90 59.8 277.4)">3V3</text>
<text x="66.9" y="277" transform="rotate(-90 66.9 277)">IO4</text>
<text x="70.4" y="277" transform="rotate(-90 70.4 277)">IO5</text>
<text x="73.9" y="277" transform="rotate(-90 73.9 277)">IO6</text>
<text x="77.5" y="277" transform="rotate(-90 77.5 277)">IO7</text>
<text x="81" y="279" transform="rotate(-90 81 279)">IO15</text>
<text x="84.5" y="279" transform="rotate(-90 84.5 279)">IO16</text>
<text x="88.1" y="279" transform="rotate(-90 88.1 279)">IO17</text>
<text x="91.6" y="279" transform="rotate(-90 91.6 279)">IO18</text>
<text x="95.1" y="277" transform="rotate(-90 95.1 277)">IO8</text>
<text x="98.6" y="279" transform="rotate(-90 98.6 279)">IO19</text>
<text x="102.2" y="279" transform="rotate(-90 102.2 279)">IO20</text>
<text x="109.5" y="280.1">IO3</text>
<text x="116.8" y="278.3">15</text>
<text x="116.8" y="281.9">16</text>
<text x="107.5" y="283.6">IO46</text>
<text x="109.5" y="287.2">IO9</text>
<text x="116.8" y="285.4">17</text>
<text x="107.5" y="290.7">IO10</text>
<text x="116.8" y="288.9">18</text>
<text x="116.8" y="292.5">19</text>
<text x="107.5" y="294.2">IO11</text>
<text x="107.5" y="297.7">IO12</text>
<text x="116.8" y="296">20</text>
<text x="116.8" y="299.5">21</text>
<text x="107.5" y="301.3">IO13</text>
<text x="107.5" y="304.8">IO14</text>
<text x="116.8" y="303">22</text>
<text x="107.5" y="308.3">IO21</text>
<text x="107.5" y="311.9">IO47</text>
<text x="116.8" y="306.6">23</text>
<text x="116.8" y="310.1">24</text>
<text x="107.5" y="315.4">IO48</text>
<text x="116.8" y="313.6">25</text>
<text x="116.8" y="317.1">26</text>
<text x="50.7" y="322.1" transform="rotate(-90 50.7 322.1)">GND</text>
<text x="59.8" y="321.5" transform="rotate(-90 59.8 321.5)">IO1</text>
<text x="63.4" y="321.5" transform="rotate(-90 63.4 321.5)">IO2</text>
<text x="66.9" y="321.5" transform="rotate(-90 66.9 321.5)">TXD0</text>
<text x="70.4" y="321.5" transform="rotate(-90 70.4 321.5)">RXD0</text>
<text x="73.9" y="321.5" transform="rotate(-90 73.9 321.5)">IO42</text>
<text x="77.5" y="321.5" transform="rotate(-90 77.5 321.5)">IO41</text>
<text x="81" y="321.5" transform="rotate(-90 81 321.5)">IO40</text>
<text x="84.5" y="321.5" transform="rotate(-90 84.5 321.5)">IO39</text>
<text x="88.1" y="321.5" transform="rotate(-90 88.1 321.5)">IO38</text>
<text x="91.6" y="321.5" transform="rotate(-90 91.6 321.5)">IO37</text>
<text x="95.1" y="321.5" transform="rotate(-90 95.1 321.5)">IO36</text>
<text x="98.6" y="321.5" transform="rotate(-90 98.6 321.5)">IO35</text>
<text x="102.2" y="321.5" transform="rotate(-90 102.2 321.5)">IO0</text>
<text x="107.5" y="318.9">IO45</text>
<text x="49.2" y="326.8" transform="rotate(-90 49.2 326.8)">41</text>
<text x="58.1" y="327" transform="rotate(-90 58.1 327)">39</text>
<text x="61.6" y="327" transform="rotate(-90 61.6 327)">38</text>
<text x="65.1" y="327" transform="rotate(-90 65.1 327)">37</text>
<text x="68.7" y="327" transform="rotate(-90 68.7 327)">36</text>
<text x="72.2" y="327" transform="rotate(-90 72.2 327)">35</text>
<text x="75.7" y="327" transform="rotate(-90 75.7 327)">34</text>
<text x="79.2" y="327" transform="rotate(-90 79.2 327)">33</text>
<text x="82.8" y="327" transform="rotate(-90 82.8 327)">32</text>
<text x="86.3" y="327" transform="rotate(-90 86.3 327)">31</text>
<text x="89.8" y="327" transform="rotate(-90 89.8 327)">30</text>
<text x="93.3" y="327" transform="rotate(-90 93.3 327)">29</text>
<text x="96.9" y="327" transform="rotate(-90 96.9 327)">28</text>
<text x="100.4" y="327" transform="rotate(-90 100.4 327)">27</text>
</g>
<g font-size="3.2" fill="#8d2323">
<text x="346.3" y="80.8">2</text>
<text x="346.3" y="84.3">1</text>
<text x="514.7" y="137.2">1</text>
<text x="514.7" y="140.8">2</text>
<text x="365" y="197.2" transform="rotate(-90 365 197.2)">1</text>
<text x="368.5" y="197.2" transform="rotate(-90 368.5 197.2)">2</text>
</g>
<g font-size="3.2" fill="#f00">
<text x="236.3" y="258.9">1</text>
<text x="240.8" y="260.3">3.3V</text>
<text x="284.6" y="260.3">5V</text>
<text x="284.6" y="263.9">5V</text>
<text x="291.3" y="258.9">2</text>
<text x="291.3" y="262.5">4</text>
<text x="234.3" y="287.2">17</text>
<text x="240.8" y="288.6">3.3V</text>
</g>
<g font-size="3.2" fill="#06c">
<text x="236.3" y="262.5">3</text>
<text x="240.8" y="263.9">GPIO2</text>
<text x="236.3" y="266">5</text>
<text x="240.8" y="267.4">GPIO3</text>
</g>
<g font-size="3.2">
<text x="54.5" y="269.7" transform="rotate(-90 54.5 269.7)">1</text>
<text x="236.3" y="273">9</text>
<text x="240.8" y="274.5">GND</text>
<text x="56.3" y="278.5" transform="rotate(-90 56.3 278.5)">GND</text>
<text x="281.5" y="281.5">GND</text>
<text x="291.3" y="280.1">14</text>
<text x="281.5" y="292.1">GND</text>
<text x="291.3" y="290.7">20</text>
<text x="234.3" y="301.3">25</text>
<text x="240.8" y="302.7">GND</text>
<text x="281.5" y="309.7">GND</text>
<text x="291.3" y="308.3">30</text>
<text x="281.5" y="316.8">GND</text>
<text x="291.3" y="315.4">34</text>
<text x="56.3" y="321.5" transform="rotate(-90 56.3 321.5)">GND</text>
<text x="54.5" y="327" transform="rotate(-90 54.5 327)">40</text>
<text x="234.3" y="326">39</text>
<text x="240.8" y="327.4">GND</text>
</g>
<g font-size="3.2" fill="#060">
<text x="236.3" y="269.5">7</text>
<text x="291.3" y="269.5">8</text>
<text x="240.8" y="270.9">GPIO4</text>
<text x="276.5" y="270.9">GPIO14</text>
<text x="276.5" y="274.5">GPIO15</text>
<text x="291.3" y="273">10</text>
<text x="234.3" y="280.1">13</text>
<text x="240.8" y="281.5">GPIO27</text>
<text x="276.5" y="278">GPIO18</text>
<text x="291.3" y="276.6">12</text>
<text x="234.3" y="283.6">15</text>
<text x="240.8" y="285">GPIO22</text>
<text x="276.5" y="285">GPIO23</text>
<text x="291.3" y="283.6">16</text>
<text x="291.3" y="287.2">18</text>
<text x="276.5" y="288.6">GPIO24</text>
<text x="276.5" y="295.6">GPIO25</text>
<text x="291.3" y="294.2">22</text>
<text x="234.3" y="308.3">29</text>
<text x="234.3" y="311.9">31</text>
<text x="240.8" y="309.7">GPIO5</text>
<text x="291.3" y="311.9">32</text>
<text x="234.3" y="315.4">33</text>
<text x="240.8" y="313.3">GPIO6</text>
<text x="240.8" y="316.8">GPIO13</text>
<text x="276.5" y="313.3">GPIO12</text>
<text x="234.3" y="322.4">37</text>
<text x="240.8" y="323.8">GPIO26</text>
</g>
<g font-size="3.2" fill="#333">
<text x="281.5" y="267.4">GND</text>
<text x="291.3" y="266">6</text>
</g>
<g font-size="3.2" fill="#90f">
<text x="234.3" y="276.6">11</text>
<text x="240.8" y="278">GPIO17</text>
<text x="234.3" y="290.7">19</text>
<text x="240.8" y="292.1">GPIO10</text>
<text x="234.3" y="294.2">21</text>
<text x="234.3" y="297.7">23</text>
<text x="240.8" y="295.6">GPIO9</text>
<text x="240.8" y="299.2">GPIO11</text>
<text x="278.6" y="299.2">GPIO8</text>
<text x="291.3" y="297.7">24</text>
<text x="278.6" y="302.7">GPIO7</text>
<text x="291.3" y="301.3">26</text>
<text x="234.3" y="318.9">35</text>
<text x="240.8" y="320.3">GPIO19</text>
<text x="276.5" y="320.3">GPIO16</text>
<text x="276.5" y="323.8">GPIO20</text>
<text x="291.3" y="318.9">36</text>
<text x="291.3" y="322.4">38</text>
<text x="276.5" y="327.4">GPIO21</text>
<text x="291.3" y="326">40</text>
</g>
<g font-size="3.2" fill="#609">
<text x="234.3" y="304.8">27</text>
<text x="291.3" y="304.8">28</text>
<text x="240.8" y="306.2">GPIO0</text>
<text x="278.6" y="306.2">GPIO1</text>
</g>
<text font-size="2.5" fill="#a54b4b" x="77.3" y="34.7">ANT</text>
<g font-size="2.5" fill="#00f">
<text x="301.3" y="52.2">+12V</text>
<text x="311.4" y="49">1</text>
<text x="143.1" y="54.7">RIGHT Motor</text>
<text x="311" y="60">2</text>
<text x="302.5" y="62.8">GND</text>
<text x="299.6" y="119.2">+12V</text>
<text x="309.6" y="116.1">1</text>
<text x="300.8" y="129.8">GND</text>
<text x="309.2" y="127">2</text>
<text x="381.2" y="225.8">TP LINK WIFI ROUTER</text>
<text x="61.9" y="241.7">RIGHT Motor</text>
<text x="99" y="254">Echo_UltrasoniFwd</text>
<text x="102.5" y="262.8">Trig_ultrasonicFwd</text>
<text x="132.5" y="266.3">LEFT MOTOR</text>
<text x="77.8" y="282.2">RX2</text>
<text x="81.4" y="285.7">TX2</text>
<text x="84.9" y="282.2">RX1</text>
<text x="88.4" y="285.7">TX1</text>
<text x="110.3" y="339.5">PulsePinLeft</text>
<text x="77" y="346" transform="rotate(-90 77 346)">CS</text>
<text x="84.1" y="347.7" transform="rotate(-90 84.1 347.7)">SCK</text>
<text x="110.3" y="346.6">PulsePinRight</text>
<text x="110.3" y="343.1">DirectionPinLeft</text>
<text x="73.5" y="349.1" transform="rotate(-90 73.5 349.1)">MISO</text>
<text x="80.5" y="349.1" transform="rotate(-90 80.5 349.1)">MOSI</text>
<text x="110.3" y="350.1">DirectionPinRight</text>
<text x="69" y="372.2">24Ghz Receiver</text>
</g>
<g font-size="2.1" fill="#a54b4b">
<text x="38.6" y="39.9">4</text>
<text x="47.6" y="41.6">VCC</text>
<text x="38.6" y="46.9">2</text>
<text x="38.6" y="43.4">1</text>
<text x="47.6" y="45.1">GND</text>
<text x="38.6" y="50.5">3</text>
<text x="47.6" y="52.2">RXD</text>
<text x="47.6" y="48.7">TXD</text>
</g>
<g font-size="1.8" fill="#00f">
<text x="27.4" y="46.7">GPS_TX</text>
<text x="27.4" y="50.3">GPS_RX</text>
<text x="263.7" y="76.7">Index</text>
<text x="263.7" y="75">VCC</text>
<text x="263.7" y="82">PulsePinRight</text>
<text x="263.7" y="80.3">DirectionPinRight</text>
<text x="263.7" y="78.5">GND</text>
<text x="27.4" y="108.5">LoraRX</text>
<text x="27.4" y="115.5">LoraTX</text>
<text x="233.4" y="119.1" transform="rotate(-90 233.4 119.1)">CurrentSensorInputRight</text>
<text x="224.6" y="122.5" transform="rotate(-90 224.6 122.5)">CurrentSensorReferenceRight</text>
<text x="265.5" y="159.6">VCC</text>
<text x="265.5" y="161.4">Index</text>
<text x="265.5" y="163.2">GND</text>
<text x="265.5" y="164.9">DirectionPinLeft</text>
<text x="265.5" y="166.7">PulsePinLeft</text>
<text x="233.4" y="197.5" transform="rotate(-90 233.4 197.5)">CurrentSensorInputLeft</text>
<text x="224.6" y="200.9" transform="rotate(-90 224.6 200.9)">CurrentSensorReferenceLeft</text>
<text x="57.5" y="256.8" transform="rotate(-90 57.5 256.8)">+3.3VDC</text>
<text x="78.7" y="260.3" transform="rotate(-90 78.7 260.3)">GPS_TX</text>
<text x="82.2" y="260.3" transform="rotate(-90 82.2 260.3)">GPS_RX</text>
<text x="85.8" y="260.3" transform="rotate(-90 85.8 260.3)">LoraTX</text>
<text x="89.3" y="260.3" transform="rotate(-90 89.3 260.3)">LoraRX</text>
<text x="143.8" y="293.7">CurrentSensorLeft</text>
<text x="143.8" y="290.2">CurrentSensorRight</text>
<text x="143.8" y="297.2">Temperature</text>
<text x="143.8" y="304.3">MQTT_fail_OR_Wifi_Fail</text>
<text x="143.8" y="300.7">Humidity</text>
<text x="145.6" y="311.3">Echo_UltrasonicAft</text>
<text x="145.6" y="307.8">Trig_ultrasonicAft</text>
<text x="143.8" y="314.9">MotorReady</text>
<text x="143.8" y="318.4">MotorStop</text>
<text x="124.4" y="325.4">Press_Keep3S,toclearWifi</text>
<text x="72.5" y="365.1">PS2 Remote</text>
</g>
</svg>
